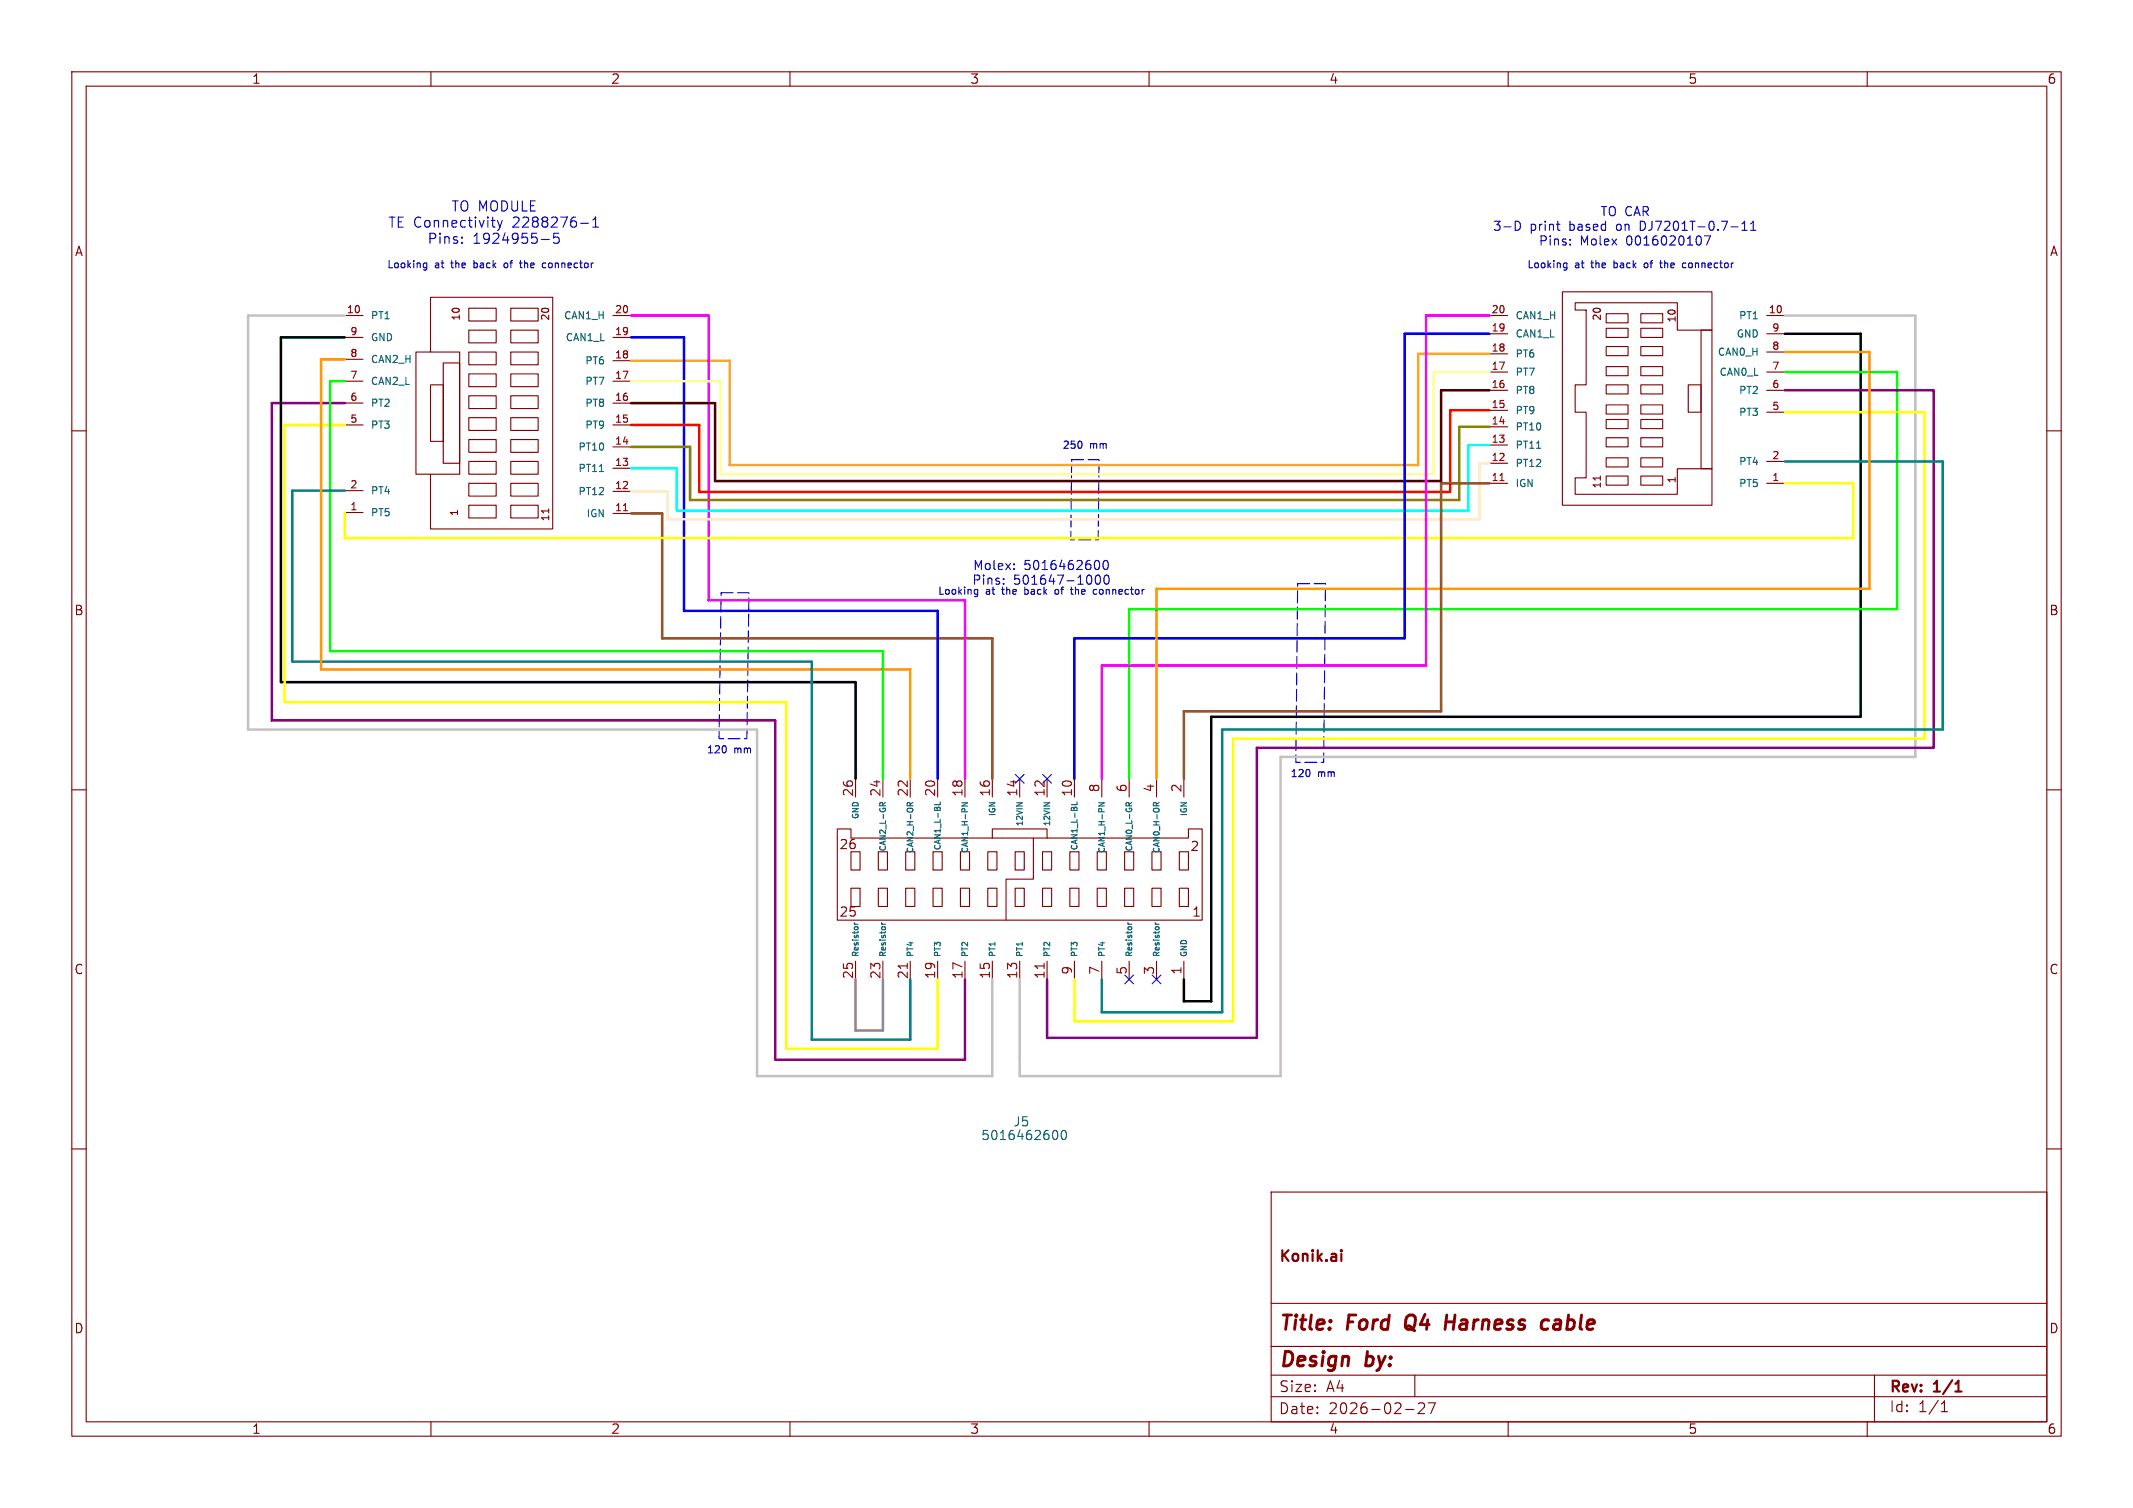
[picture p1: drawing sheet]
<svg xmlns="http://www.w3.org/2000/svg" width="297mm" height="210mm" viewBox="0 0 297 210" stroke-linecap="round" stroke-linejoin="round" font-family="sans-serif">
<g fill="none" stroke="#840000" stroke-width=".15">
<path d="M10 10h277v190h-277zM12 12h273v186h-273zM60 10v2M110 10v2M160 10v2M210 10v2M260 10v2M48 43.9h2.5M48 47h2.5M48 50h2.5M48 53.1h2.5M48 56.1h2.5"/>
<path d="M48 59.2h2.5M57.9 49h6.1v17h-6.1zM59.9 53.6h1.8v7.9h-1.8zM59.9 49v-7.6h17.1v32.3h-17.1v-7.7M61.7 50.5h2.3v14h-2.3zM65.3 42.9h3.8v1.8h-3.8zM65.3 46h3.8v1.8h-3.8zM65.3 49h3.8v1.8h-3.8zM65.3 52.1h3.8v1.7h-3.8zM65.3 55.1h3.8v1.8h-3.8zM65.3 58.2h3.8v1.7h-3.8zM71.1 42.9h3.8v1.8h-3.8z"/>
<path d="M71.1 46h3.8v1.8h-3.8zM71.1 49h3.8v1.8h-3.8zM71.1 52.1h3.8v1.7h-3.8zM71.1 55.1h3.8v1.8h-3.8zM71.1 58.2h3.8v1.7h-3.8zM85.3 43.9h2.6M85.3 47h2.6M85.3 53.1h2.6M85.3 56.1h2.6M85.3 59.2h2.6M85.3 50.2h2.6M207.4 43.9h2.5"/>
<path d="M207.4 46.5h2.5M207.4 51.8h2.5M207.4 54.4h2.5M207.4 49.3h2.5M207.4 57.2h2.5M207.4 59.4h2.5M217.6 40.6h20.8v5.4h-4.8v-3.8h-14.3v1h1.6v10.4h-1.6v3.8h1.6v9.1h-1.6v2.3h14.3v-3.5h4.8v5.1h-20.8zM223.6 43.7h3.1v1.3h-3.1zM223.6 45.7h3.1v1.3h-3.1zM223.6 48.3h3.1v1.2h-3.1zM223.6 51.1h3.1v1.2h-3.1zM223.6 53.6h3.1v1.3h-3.1z"/>
<path d="M223.6 56.4h3.1v1.3h-3.1zM223.6 58.4h3.1v1.3h-3.1zM228.5 43.7h3v1.3h-3zM228.5 45.7h3v1.3h-3zM228.5 48.3h3v1.2h-3zM228.5 51.1h3v1.2h-3zM228.5 53.6h3v1.3h-3zM228.5 56.4h3v1.3h-3zM228.5 58.4h3v1.3h-3zM235.1 53.6h1.8v3.8h-1.8zM236.9 46h1.5v19.3h-1.5zM246 43.9h2.5"/>
<path d="M246 46.5h2.5M246 49h2.5M246 51.8h2.5M246 54.4h2.5M246 57.4h2.5M10 60h2M48 68.3h2.5M48 71.4h2.5M65.3 61.2h3.8v1.8h-3.8zM65.3 64.3h3.8v1.7h-3.8zM65.3 67.3h3.8v1.8h-3.8zM65.3 70.4h3.8v1.7h-3.8z"/>
<path d="M71.1 61.2h3.8v1.8h-3.8zM71.1 64.3h3.8v1.7h-3.8zM71.1 67.3h3.8v1.8h-3.8zM71.1 70.4h3.8v1.7h-3.8zM76.4 70.9v.5M85.3 62.2h2.6M85.3 65.2h2.6M85.3 68.4h2.6M85.3 71.5h2.6M207.4 67.3h2.5M207.4 62h2.5M207.4 64.5h2.5"/>
<path d="M222.8 66.3v.6M223.6 61h3.1v1.2h-3.1zM223.6 63.8h3.1v1.2h-3.1zM223.6 66.3h3.1v1.3h-3.1zM228.5 61h3v1.2h-3zM228.5 63.8h3v1.2h-3zM228.5 66.3h3v1.3h-3zM246 64.3h2.5M246 67.3h2.5M285 60h2M10 110h2M116.6 115.4h1.9v1.3h19.7v-1.3h7.6v1.3h19.7v-1.3h1.9v12.7h-50.8z"/>
<path d="M118.5 118.6h1.3v2.6h-1.3zM119.1 108.5v2.5M122.3 118.6h1.3v2.6h-1.3zM122.9 108.5v2.5M126.1 118.6h1.3v2.6h-1.3zM126.7 108.5v2.5M129.9 118.6h1.3v2.6h-1.3zM130.6 108.5v2.5M133.7 118.6h1.3v2.6h-1.3zM134.4 108.5v2.5M137.5 118.6h1.3v2.6h-1.3zM138.2 116.7h7.6"/>
<path d="M138.2 108.5v2.5M141.4 118.6h1.2v2.6h-1.2zM142 108.5v2.5M143.9 116.7v5.7h-3.8v5.7M145.2 118.6h1.2v2.6h-1.2zM145.8 108.5v2.5M149 118.6h1.2v2.6h-1.2zM149.6 108.5v2.5M152.8 118.6h1.3v2.6h-1.3zM153.4 108.5v2.5M156.6 118.6h1.3v2.6h-1.3zM157.2 108.5v2.5"/>
<path d="M160.4 118.6h1.3v2.6h-1.3zM161 108.5v2.5M164.2 118.6h1.3v2.6h-1.3zM164.8 108.5v2.5M285 110h2M118.5 123.7h1.3v2.5h-1.3zM119.1 133.9v2.5M122.3 123.7h1.3v2.5h-1.3zM122.9 133.9v2.5M126.1 123.7h1.3v2.5h-1.3zM126.7 133.9v2.5M129.9 123.7h1.3v2.5h-1.3z"/>
<path d="M130.6 133.9v2.5M133.7 123.7h1.3v2.5h-1.3zM134.4 133.9v2.5M137.5 123.7h1.3v2.5h-1.3zM138.2 133.9v2.5M141.4 123.7h1.2v2.5h-1.2zM142 133.9v2.5M145.2 123.7h1.2v2.5h-1.2zM145.8 133.9v2.5M149 123.7h1.2v2.5h-1.2zM149.6 133.9v2.5M152.8 123.7h1.3v2.5h-1.3z"/>
<path d="M153.4 133.9v2.5M156.6 123.7h1.3v2.5h-1.3zM157.2 133.9v2.5M160.4 123.7h1.3v2.5h-1.3zM161 133.9v2.5M164.2 123.7h1.3v2.5h-1.3zM164.8 133.9v2.5M10 160h2M177 166h108v32h-108zM285 160h2M60 198v2M110 198v2"/>
<path d="M160 198v2M177 194.5h108M177 191.5h108M177 187.5h108M177 181.5h108M195.7 196.3h1.2M197 191.5v3M197.5 195.5l.2-.1h.5a.41 .41 0 0 1 .1 .6l-.9 .9h1M198.9 195.4h1l-.7 1.5M210 198v2M260 198v2M261 191.5v6.5"/>
<path d="M270.3 196.6h.9M270.3 195.5l.4-.4v1.5"/>
</g>
<path d="M186.8 174.1v.1M186.8 174.6v1M186.8 174.1l-.1 .1h.1M272.3 193.8h.8M272.6 192.5l.1-.2v1.5" fill="none" stroke="#840000" stroke-width=".3"/>
<path d="M195.9 183.4a1.5 1.5 0 0 0 0 1.6M201.3 184.1h1.2M201.5 183.1l-.3 2M214.9 183.9l.2-.1 .5 .1M215.5 185l-.6 .1M216.4 184.5l-.1 .2 .1 .3" fill="none" stroke="#840000" stroke-width=".4"/>
<g fill="none" stroke="#006464" stroke-width=".15">
<path d="M83.5 65.7h.5M214 62.4h.5M122.5 112.2v-.3l.2-.1h.2v.4M123.3 111.8l-.4 .2M126.3 112.2v-.3l.2-.1h.2v.4M127.1 111.8l-.4 .2M130.9 111.7v.4h-.8M133.9 111.8h.8l-.8 .5h.8M141.5 111.8h.8l-.8 .5M145.4 111.8h.8l-.8 .5M150 111.7v.4h-.8M153 111.8h.8l-.8 .5h.8"/>
<path d="M156.8 112.2v-.3l.1-.1h.3v.4M157.6 111.8l-.4 .2M160.6 112.2v-.3l.2-.1h.2v.4M161.4 111.8l-.4 .2M119 128.7h.5M119 128.5l.1 .2M122.8 128.7h.5M122.8 128.5l.1 .2M157.1 128.7h.5M157.1 128.5l.1 .2M160.9 128.7h.5M160.9 128.5l.1 .2"/>
<path d="M146.9 157.4h.1a.79 .79 0 0 1 0 1.3h-.1M147.9 157.5l.3-.1a.79 .79 0 0 1 0 1.3l-.3-.1-.1-.1v-.6z"/>
</g>
<path d="M86.8 71.1h.6M208.9 66.9h.5M126.3 134.2v.7M145.4 134.2v.7" fill="none" stroke="#a90000" stroke-width=".15"/>
<path d="M149.2 64h3.8l-.1 11.2h-3.8l.1-11.2M100.4 82.6h3.9l-.3 20.3h-3.9l.3-20.3M180.7 81.3h3.9l-.3 24.9h-3.9l.3-24.9" fill="none" stroke="#00f" stroke-width=".15" stroke-dasharray="1.7 .6"/>
<path d="M48 56.1h-10.2v44.2h70.1v47.3h26.5v-11.2M248.5 54.4h20.7v49.7h-94.2v40.4h-29.2v-8.1" fill="none" stroke="#840084" stroke-width=".35"/>
<path d="M87.9 71.5h4.3v17.4h46v19.6" fill="none" stroke="#964b00" stroke-width=".35"/>
<path d="M87.9 47h7.3v38.1h35.4v23.4M207.4 46.5h-11.8v42.4h-46v19.6" fill="none" stroke="#00f" stroke-width=".35"/>
<path d="M48 53.1h-2v37.6h76.9v17.8M248.5 51.8h15.7v33h-107v23.7" fill="none" stroke="#0f0" stroke-width=".35"/>
<path d="M87.9 43.9h10.8v39.7h35.7v24.9M207.4 43.9h-8.8v48.8h-45.2v15.8" fill="none" stroke="#f0f" stroke-width=".35"/>
<path d="M207.4 49.3h-9.9v15.5h-95.9v-14.6h-13.7" fill="none" stroke="#ffa038" stroke-width=".35"/>
<path d="M207.4 54.4h-6.7v12.6h-101.1v-10.9h-11.7" fill="none" stroke="#480000" stroke-width=".35"/>
<path d="M48 68.3h-7.3v23.8h72.3v52.7h13.7v-8.4M248.5 64.3h22v37.3h-100.3v39.4h-16.8v-4.6" fill="none" stroke="#008484" stroke-width=".35"/>
<path d="M48 47h-8.9v48h80v13.5M248.5 46.5h10.6v53.3h-90.4v39.6h-3.9v-3" fill="none" stroke="#000" stroke-width=".35"/>
<path d="M207.4 59.4h-4.2v10.2h-107.1v-7.4h-8.2" fill="none" stroke="#848400" stroke-width=".35"/>
<path d="M207.4 67.3h-6.7v31.8h-35.9v9.4" fill="none" stroke="#964800" stroke-width=".35"/>
<path d="M48 59.2h-8.4v38.6h69.9v48.3h21.1v-9.7M248.5 57.4h19.5v45.5h-96.3v39.3h-22.1v-5.8M248.5 67.3h9.6v7.6h-210.1v-3.5" fill="none" stroke="#ff0" stroke-width=".35"/>
<path d="M48 43.9h-13.5v57.7h70.9v48.3h32.8v-13.5M248.5 43.9h18.2v61.5h-88.4v44.5h-36.3v-13.5M142 147.3h.1" fill="none" stroke="#c2c2c2" stroke-width=".35"/>
<path d="M207.4 51.8h-7.8v14.2h-99.3v-12.9h-12.4" fill="none" stroke="#fffd95" stroke-width=".35"/>
<path d="M48 50h-3.3v43.2h82v15.3M248.5 49h11.8v33h-99.3v26.5" fill="none" stroke="#f90" stroke-width=".35"/>
<path d="M207.4 62h-2.9v9.1h-110.3v-5.9h-6.3" fill="none" stroke="#0ff" stroke-width=".35"/>
<path d="M207 64.5h.1M207.4 64.5h-1.4v7.8h-113v-3.9h-5.1" fill="none" stroke="#ffe5bf" stroke-width=".35"/>
<path d="M207.4 57.2h-5.5v11.3h-104.5v-9.3h-9.5" fill="none" stroke="#f00" stroke-width=".35"/>
<path d="M119.1 136.4v7.1h3.8v-7.1" fill="none" stroke="#848484" stroke-width=".35"/>
<path d="M141.4 107.8l1.2 1.3M142.6 107.8l-1.2 1.3M145.2 107.8l1.2 1.3M146.4 107.8l-1.2 1.3M156.6 135.8l1.2 1.2M157.8 135.8l-1.2 1.2M160.4 135.8l1.2 1.2M161.6 135.8l-1.2 1.2" fill="none" stroke="#000084" stroke-width=".15"/>
<g fill="none" stroke="#0000c2" stroke-width=".15">
<path d="M59 37.2h.4M59 36.7h.4M59.4 36.6v.8l-.1 .2h-.2M64.3 33.8v.1M64.3 33v.2M68.4 30.7h.5M68.8 31.6h.1M69.3 30.7l.3 .9M69.6 31.6l-.1 .4-.2 .1M69.9 30.7l-.3 .9M70.5 36.6l-.2 .1-.1 .1v.4l.3 .1M72.3 36.6h.4"/>
<path d="M72.5 37.2l.2 .1M75.4 33.4h1.1M75.7 36.6l.3 .1M76 37.2l-.3 .1M77.1 32.5v.7l.2-.2 .4 .1 .2 .2v.3l-.3 .3h-.3l-.2-.1M80.9 31.1h1M82.5 31.6h.8M82.5 30.6l.4-.4v1.4M211 30.8a.64 .64 0 0 1 .7 .6 .64 .64 0 0 1-.7 .7M216.7 31.2h.5M217 32l.2 .1M217.8 37.2h.4"/>
<path d="M217.8 36.7h.4M218.2 36.6v.8l-.1 .2h-.3M218.6 34v.1M218.6 33.3v.2M229.3 36.6l-.3 .1-.1 .1 .1 .4 .3 .1M231.1 36.6h.4M231.3 37.2l.2 .1M234.5 36.6l.2 .1M234.7 37.2l-.2 .1M238.2 32.9l-.6 1.2M241 31.6h1M242.6 32.1h.7"/>
<path d="M242.6 31.2l.3-.4v1.3M243.8 32.1h.7M243.8 31.2l.3-.4v1.3M141.2 79.2v.1M141.2 78.5v.2M150.6 61.6v.6M152.9 78.1l.2 .4v.3l-.2 .5M153.7 78.2l.3-.2a.79 .79 0 0 1 0 1.3h-.2l-.1-.2-.1-.6zM135.7 82.7h.4M136.1 82.1v.8l-.1 .1-.2 .1M139.7 81.2v.2M139.7 80.6v.1"/>
<path d="M146.9 82.3v.4l.3 .1M149.2 82.7l.2 .1M152.4 82.1h.3M152.7 82.7l-.3 .1M152.9 80.1a.79 .79 0 0 1 0 1.3l-.2-.1-.1-.2-.1-.5 .1-.4M153.9 80.2l.2-.1a.79 .79 0 0 1 0 1.3h-.1a.84 .84 0 0 1-.1-1.2zM101.1 104v.7M182.4 107.3v.7"/>
</g>
<g font-size="2.8" fill="#840000">
<text x="178" y="185.8">Title:</text>
<text x="187.7" y="185.8">Ford</text>
<text x="196.6" y="185.8">Q4</text>
<text x="202.9" y="185.8">Harness</text>
<text x="217.1" y="185.8">cable</text>
<text x="178" y="190.9">Design</text>
<text x="190.2" y="190.9">by:</text>
</g>
<g font-size="2.1" fill="#840000">
<text x="178" y="176.1">Konik.ai</text>
<text x="178" y="197.2">Date:</text>
<text x="178" y="194.1">Size:</text>
<text x="184.7" y="194.1">A4</text>
<text x="185" y="197.2">2026-02-27</text>
<text x="263" y="194.3">Rev:</text>
<text x="263" y="196.9">Id:</text>
<text x="267.1" y="196.9">1/1</text>
<text x="269.4" y="194.3">1/1</text>
</g>
<g font-size="1.9" fill="#0000c2">
<text x="62.8" y="29.7">TO MODULE</text>
<text x="54" y="31.9">TE Connectivity</text>
<text x="59.4" y="34.2">Pins:</text>
<text x="65.8" y="34.2">1924955-5</text>
<text x="71.5" y="31.9">2288276-1</text>
</g>
<g font-size="1.8" fill="#840000">
<text x="35" y="11.9">1</text>
<text x="85" y="11.9">2</text>
<text x="135" y="11.9">3</text>
<text x="185" y="11.9">4</text>
<text x="235" y="11.9">5</text>
<text x="285" y="11.9">6</text>
<text x="10.3" y="35.9">A</text>
<text x="285.3" y="35.9">A</text>
<text x="10.3" y="85.9">B</text>
<text x="285.3" y="85.9">B</text>
<text x="116.8" y="118.5">26</text>
<text x="165.7" y="118.7">2</text>
<text x="116.8" y="127.9">25</text>
<text x="165.9" y="127.9">1</text>
<text x="10.3" y="135.9">C</text>
<text x="285.3" y="135.9">C</text>
<text x="10.3" y="185.9">D</text>
<text x="285.3" y="185.9">D</text>
<text x="35" y="199.9">1</text>
<text x="85" y="199.9">2</text>
<text x="135" y="199.9">3</text>
<text x="185" y="199.9">4</text>
<text x="235" y="199.9">5</text>
<text x="285" y="199.9">6</text>
</g>
<g font-size="1.8" fill="#0000c2">
<text x="207.8" y="32.4">3-D</text>
<text x="213" y="32.4">print</text>
<text x="214.2" y="34.4">Pins:</text>
<text x="218.6" y="32.4">based</text>
<text x="220" y="34.4">Molex</text>
<text x="222.8" y="30.3">TO CAR</text>
<text x="225.3" y="32.4">on</text>
<text x="226.6" y="34.4">0016020107</text>
<text x="228.8" y="32.4">DJ7201T-0.7-11</text>
<text x="135.3" y="81.6">Pins:</text>
<text x="135.4" y="79.6">Molex:</text>
<text x="141.1" y="81.6">501647-1000</text>
<text x="142.6" y="79.6">5016462600</text>
</g>
<g font-size="1.8" fill="#a90000">
<text x="118.9" y="111" transform="rotate(-90 118.9 111)">26</text>
<text x="122.7" y="111" transform="rotate(-90 122.7 111)">24</text>
<text x="126.5" y="111" transform="rotate(-90 126.5 111)">22</text>
<text x="130.3" y="111" transform="rotate(-90 130.3 111)">20</text>
<text x="134.1" y="111" transform="rotate(-90 134.1 111)">18</text>
<text x="137.9" y="111" transform="rotate(-90 137.9 111)">16</text>
<text x="141.7" y="111" transform="rotate(-90 141.7 111)">14</text>
<text x="145.5" y="111" transform="rotate(-90 145.5 111)">12</text>
<text x="149.4" y="111" transform="rotate(-90 149.4 111)">10</text>
<text x="153.2" y="110.4" transform="rotate(-90 153.2 110.4)">8</text>
<text x="157" y="110.4" transform="rotate(-90 157 110.4)">6</text>
<text x="160.8" y="110.4" transform="rotate(-90 160.8 110.4)">4</text>
<text x="164.6" y="110.4" transform="rotate(-90 164.6 110.4)">2</text>
<text x="118.9" y="136.4" transform="rotate(-90 118.9 136.4)">25</text>
<text x="122.7" y="136.4" transform="rotate(-90 122.7 136.4)">23</text>
<text x="126.5" y="136.4" transform="rotate(-90 126.5 136.4)">21</text>
<text x="130.3" y="136.4" transform="rotate(-90 130.3 136.4)">19</text>
<text x="134.1" y="136.4" transform="rotate(-90 134.1 136.4)">17</text>
<text x="137.9" y="136.4" transform="rotate(-90 137.9 136.4)">15</text>
<text x="141.7" y="136.4" transform="rotate(-90 141.7 136.4)">13</text>
<text x="145.5" y="136.4" transform="rotate(-90 145.5 136.4)">11</text>
<text x="149.4" y="135.8" transform="rotate(-90 149.4 135.8)">9</text>
<text x="153.2" y="135.8" transform="rotate(-90 153.2 135.8)">7</text>
<text x="157" y="135.8" transform="rotate(-90 157 135.8)">5</text>
<text x="160.8" y="135.8" transform="rotate(-90 160.8 135.8)">3</text>
<text x="164.6" y="135.8" transform="rotate(-90 164.6 135.8)">1</text>
</g>
<g font-size="1.8" fill="#006464">
<text x="136.5" y="159">5016462600</text>
<text x="141" y="157.1">J5</text>
</g>
<g font-size="1.4" fill="#0000c2">
<text x="53.8" y="37.6">Looking</text>
<text x="60.5" y="37.6">at</text>
<text x="63" y="37.6">the</text>
<text x="66.4" y="37.6">back</text>
<text x="70.9" y="37.6">of</text>
<text x="73.4" y="37.6">the</text>
<text x="76.7" y="37.6">connector</text>
<text x="212.6" y="37.6">Looking</text>
<text x="219.3" y="37.6">at</text>
<text x="221.8" y="37.6">the</text>
<text x="225.1" y="37.6">back</text>
<text x="229.6" y="37.6">of</text>
<text x="232.1" y="37.6">the</text>
<text x="235.5" y="37.6">connector</text>
<text x="147.9" y="62.7">250</text>
<text x="151.7" y="62.7">mm</text>
<text x="130.5" y="83">Looking</text>
<text x="137.3" y="83">at</text>
<text x="139.8" y="83">the</text>
<text x="143.1" y="83">back</text>
<text x="147.6" y="83">of</text>
<text x="150.1" y="83">the</text>
<text x="153.4" y="83">connector</text>
<text x="98.3" y="105.1">120</text>
<text x="102.2" y="105.1">mm</text>
<text x="179.6" y="108.4">120</text>
<text x="183.5" y="108.4">mm</text>
</g>
<g font-size="1.4" fill="#a90000">
<text x="48.2" y="43.7">10</text>
<text x="48.7" y="46.7">9</text>
<text x="85.5" y="43.7">20</text>
<text x="85.5" y="46.7">19</text>
<text x="207.6" y="43.7">20</text>
<text x="207.6" y="46.2">19</text>
<text x="246.2" y="43.7">10</text>
<text x="246.7" y="46.2">9</text>
<text x="48.7" y="49.8">8</text>
<text x="48.7" y="52.8">7</text>
<text x="85.5" y="50">18</text>
<text x="85.5" y="52.8">17</text>
<text x="207.6" y="49">18</text>
<text x="207.6" y="51.6">17</text>
<text x="246.7" y="48.8">8</text>
<text x="246.7" y="51.6">7</text>
<text x="48.7" y="55.9">6</text>
<text x="48.7" y="58.9">5</text>
<text x="85.5" y="55.9">16</text>
<text x="85.5" y="58.9">15</text>
<text x="207.6" y="54.1">16</text>
<text x="207.6" y="56.9">15</text>
<text x="207.6" y="59.2">14</text>
<text x="246.7" y="54.1">6</text>
<text x="246.7" y="57.2">5</text>
<text x="85.5" y="62">14</text>
<text x="85.5" y="65">13</text>
<text x="207.6" y="61.7">13</text>
<text x="207.6" y="64.3">12</text>
<text x="246.7" y="64">2</text>
<text x="48.7" y="68.1">2</text>
<text x="48.7" y="71.1">1</text>
<text x="85.5" y="68.2">12</text>
<text x="85.5" y="71.3">11</text>
<text x="207.6" y="67.1">11</text>
<text x="246.7" y="67.1">1</text>
</g>
<g font-size="1.4" fill="#006464">
<text x="51.6" y="44.7">PT1</text>
<text x="51.6" y="47.7">GND</text>
<text x="78.4" y="44.7">CAN1_H</text>
<text x="78.6" y="47.7">CAN1_L</text>
<text x="210.9" y="44.7">CAN1_H</text>
<text x="210.9" y="47.2">CAN1_L</text>
<text x="241.7" y="47.2">GND</text>
<text x="242" y="44.7">PT1</text>
<text x="51.6" y="50.8">CAN2_H</text>
<text x="51.6" y="53.8">CAN2_L</text>
<text x="81.4" y="51">PT6</text>
<text x="81.4" y="53.8">PT7</text>
<text x="210.9" y="50">PT6</text>
<text x="210.9" y="52.5">PT7</text>
<text x="239.1" y="49.8">CAN0_H</text>
<text x="239.3" y="52.5">CAN0_L</text>
<text x="51.6" y="56.9">PT2</text>
<text x="51.6" y="59.9">PT3</text>
<text x="81.4" y="56.9">PT8</text>
<text x="81.4" y="59.9">PT9</text>
<text x="210.9" y="55.1">PT8</text>
<text x="210.9" y="57.9">PT9</text>
<text x="242" y="55.1">PT2</text>
<text x="242" y="58.1">PT3</text>
<text x="80.4" y="63">PT10</text>
<text x="80.4" y="65.9">PT11</text>
<text x="210.9" y="60.2">PT10</text>
<text x="210.9" y="62.7">PT11</text>
<text x="210.9" y="65.2">PT12</text>
<text x="242" y="65">PT4</text>
<text x="51.6" y="69.1">PT4</text>
<text x="80.4" y="69.2">PT12</text>
<text x="210.9" y="68">IGN</text>
<text x="242" y="68">PT5</text>
<text x="51.6" y="72.1">PT5</text>
<text x="81.5" y="72.2">IGN</text>
</g>
<g font-size="1.4" fill="#840000">
<text x="64.2" y="44.8" transform="rotate(-90 64.2 44.8)">10</text>
<text x="76.7" y="44.8" transform="rotate(-90 76.7 44.8)">20</text>
<text x="223.1" y="44.8" transform="rotate(-90 223.1 44.8)">20</text>
<text x="233.5" y="45" transform="rotate(-90 233.5 45)">10</text>
<text x="64" y="72" transform="rotate(-90 64 72)">1</text>
<text x="223.1" y="68.1" transform="rotate(-90 223.1 68.1)">11</text>
<text x="233.5" y="67.4" transform="rotate(-90 233.5 67.4)">1</text>
<text x="76.7" y="72.7" transform="rotate(-90 76.7 72.7)">11</text>
</g>
<g font-size="1.1" fill="#006464">
<text x="138.8" y="113.8" transform="rotate(-90 138.8 113.8)">IGN</text>
<text x="165.5" y="113.8" transform="rotate(-90 165.5 113.8)">IGN</text>
<text x="119.8" y="114.2" transform="rotate(-90 119.8 114.2)">GND</text>
<text x="123.6" y="118.7" transform="rotate(-90 123.6 118.7)">CAN2_L-GR</text>
<text x="127.4" y="119" transform="rotate(-90 127.4 119)">CAN2_H-OR</text>
<text x="131.2" y="118.6" transform="rotate(-90 131.2 118.6)">CAN1_L-BL</text>
<text x="135" y="119" transform="rotate(-90 135 119)">CAN1_H-PN</text>
<text x="142.6" y="115.2" transform="rotate(-90 142.6 115.2)">12VIN</text>
<text x="146.4" y="115.2" transform="rotate(-90 146.4 115.2)">12VIN</text>
<text x="150.2" y="118.6" transform="rotate(-90 150.2 118.6)">CAN1_L-BL</text>
<text x="154" y="119" transform="rotate(-90 154 119)">CAN1_H-PN</text>
<text x="157.9" y="118.7" transform="rotate(-90 157.9 118.7)">CAN0_L-GR</text>
<text x="161.7" y="119" transform="rotate(-90 161.7 119)">CAN0_H-OR</text>
<text x="119.8" y="133.4" transform="rotate(-90 119.8 133.4)">Resistor</text>
<text x="123.6" y="133.4" transform="rotate(-90 123.6 133.4)">Resistor</text>
<text x="127.4" y="133.4" transform="rotate(-90 127.4 133.4)">PT4</text>
<text x="131.2" y="133.4" transform="rotate(-90 131.2 133.4)">PT3</text>
<text x="135" y="133.4" transform="rotate(-90 135 133.4)">PT2</text>
<text x="138.8" y="133.4" transform="rotate(-90 138.8 133.4)">PT1</text>
<text x="142.6" y="133.4" transform="rotate(-90 142.6 133.4)">PT1</text>
<text x="146.4" y="133.4" transform="rotate(-90 146.4 133.4)">PT2</text>
<text x="150.2" y="133.4" transform="rotate(-90 150.2 133.4)">PT3</text>
<text x="154" y="133.4" transform="rotate(-90 154 133.4)">PT4</text>
<text x="157.9" y="133.4" transform="rotate(-90 157.9 133.4)">Resistor</text>
<text x="161.7" y="133.4" transform="rotate(-90 161.7 133.4)">Resistor</text>
<text x="165.5" y="133.4" transform="rotate(-90 165.5 133.4)">GND</text>
</g>
</svg>
